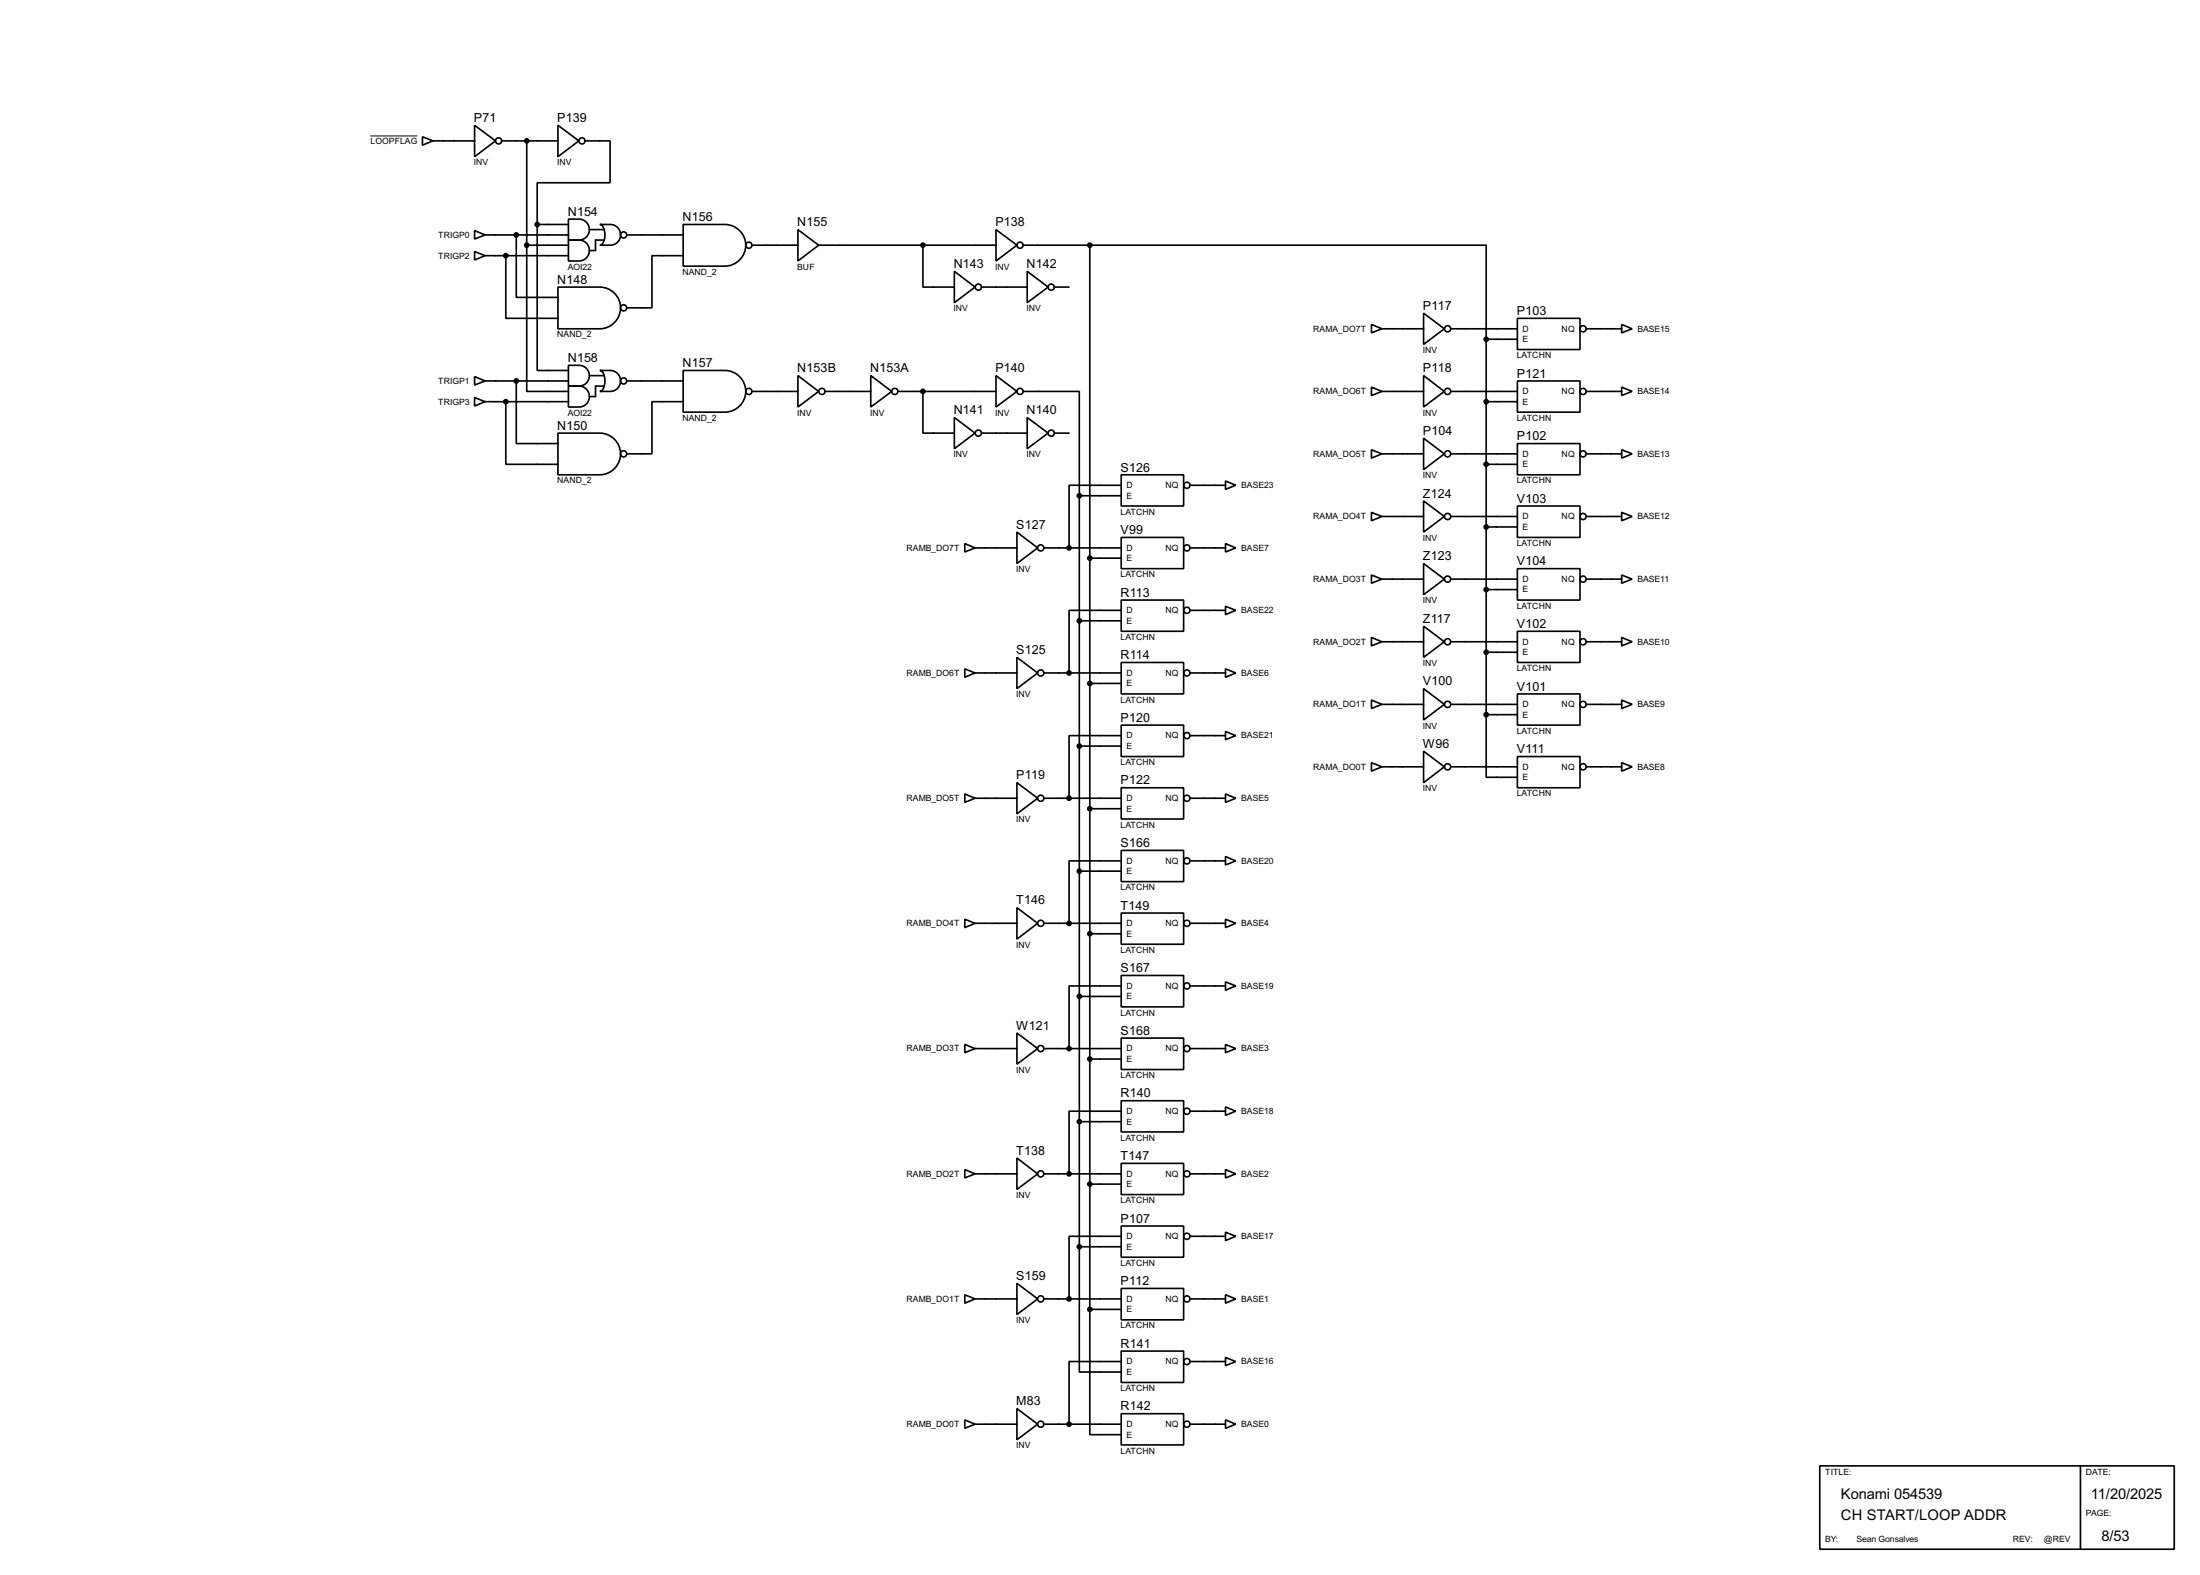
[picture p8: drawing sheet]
<svg xmlns="http://www.w3.org/2000/svg" width="536mm" height="383mm" viewBox="0 0 536 383" stroke-linecap="round" stroke-linejoin="round" font-family="sans-serif">
<g fill="none" stroke="#000" stroke-width=".4">
<path d="M102.9 33.3l2.6 1-2.6 1.1zM105.5 34.3h10.1M115.6 30.5l5.1 3.8-5.1 3.9zM122.2 34.3h13.7M128.3 34.3v25.4M135.9 30.5l5.1 3.8-5.1 3.9zM142.5 34.3h6.1v10.2h-17.7v10.2M115.6 56.2l2.6 1-2.6 1zM118.2 57.2h20.3M125.8 57.2v15.2h10.1M128.3 59.7v35.6h10.2M128.3 59.7h10.2"/>
<path d="M130.9 54.7v35.5h7.6M130.9 54.7h7.6M138.5 53.4a5 5 0 0 1 4.1 .5 2.55 2.55 0 0 1 .8 2.9 2.55 2.55 0 0 1-2.4 1.7h-2.5zM138.5 58.5a5.1 5.1 0 0 1 4.1 .5 2.57 2.57 0 0 1 .8 2.8 2.57 2.57 0 0 1-2.4 1.8h-2.5zM143.6 55.9h3.5M146.1 54.7a5.1 5.1 0 0 1 4.1 .5 2.53 2.53 0 0 1 .8 2.8 2.53 2.53 0 0 1-2.4 1.7h-2.5a2.21 2.21 0 0 0 1.3-2.5 2.24 2.24 0 0 0-1.3-2.5zM147.1 58.5h-2v2.5h-1.5M152.7 57.2h13.7M166.4 54.7h10.2a5.1 5.1 0 0 1 5.1 5 5.1 5.1 0 0 1-5.1 5.1h-10.2zM183.2 59.7h11.2M194.4 55.9l5 3.8-5 3.9zM199.4 59.7h43.2"/>
<path d="M224.8 59.7v10.2h7.7M242.6 55.9l5.1 3.8-5.1 3.9zM249.2 59.7h16.3M265.5 59.7h96.5v22.9M265.5 59.7v259.1M115.6 61.3l2.6 1-2.6 1zM118.2 62.3h20.3M123.2 62.3v15.2h12.7M135.9 69.9h10.2a5.1 5.1 0 0 1 5.1 5.1 5.1 5.1 0 0 1-5.1 5.1h-10.2zM166.4 62.3h-7.6v12.7h-6.1M232.5 66.1l5 3.8-5 3.8zM239.1 69.9h11.1"/>
<path d="M250.2 66.1l5.1 3.8-5.1 3.8zM256.8 69.9h3.6M334.1 79l2.5 1.1-2.5 1zM346.8 76.3l5 3.8-5 3.8zM369.6 77.5h15.3v7.6h-15.3zM395 79l2.6 1.1-2.6 1zM115.6 91.7l2.6 1.1-2.6 1zM115.6 96.8l2.6 1-2.6 1.1zM118.2 97.8h20.3M118.2 92.8h20.3M123.2 97.8v15.3h12.7M125.8 92.8v15.2h10.1"/>
<path d="M138.5 89a5.2 5.2 0 0 1 4.1 .5 2.54 2.54 0 0 1 .8 2.8 2.54 2.54 0 0 1-2.4 1.7h-2.5zM138.5 94a5.1 5.1 0 0 1 4.1 .5 2.56 2.56 0 0 1 .8 2.9 2.56 2.56 0 0 1-2.4 1.7h-2.5zM143.6 91.5h3.5M146.1 90.2a5.1 5.1 0 0 1 4.1 .5 2.57 2.57 0 0 1 .8 2.9 2.57 2.57 0 0 1-2.4 1.7h-2.5a2.29 2.29 0 0 0 1.3-2.5 2.24 2.24 0 0 0-1.3-2.6zM147.1 94h-2v2.6h-1.5M152.7 92.8h13.7M166.4 90.2h10.2a5.1 5.1 0 0 1 5.1 5.1 5.1 5.1 0 0 1-5.1 5.1h-10.2zM166.4 97.8h-7.6v12.7h-6.1M183.2 95.3h11.2M194.4 91.5l5 3.8-5 3.8zM201 95.3h11.1M212.1 91.5l5.1 3.8-5.1 3.8z"/>
<path d="M218.7 95.3h23.9M224.8 95.3v10.2h7.7M242.6 91.5l5.1 3.8-5.1 3.8zM249.2 95.3h13.7v25.4M334.1 94.3l2.5 1-2.5 1zM336.6 80.1h10.2M336.6 95.3h10.2M346.8 91.5l5 3.8-5 3.8zM353.4 80.1h16.2M353.4 95.3h16.2M362 82.6v91.4M362 97.8h7.6"/>
<path d="M362 82.6h7.6M369.6 92.8h15.3v7.6h-15.3zM386.4 80.1h8.6M386.4 95.3h8.6M395 94.3l2.6 1-2.6 1zM135.9 105.5h10.2a5.1 5.1 0 0 1 5.1 5 5.1 5.1 0 0 1-5.1 5.1h-10.2zM232.5 101.7l5 3.8-5 3.8zM239.1 105.5h11.1M250.2 101.7l5.1 3.8-5.1 3.8zM256.8 105.5h3.6M273.1 115.6h15.2v7.6h-15.2zM273.1 118.2h-12.7v15.2"/>
<path d="M289.9 118.2h8.6M298.5 117.1l2.5 1.1-2.5 1zM334.1 109.5l2.5 1-2.5 1.1zM336.6 110.5h10.2M346.8 106.7l5 3.8-5 3.9zM353.4 110.5h16.2M362 113.1h7.6M369.6 108h15.3v7.6h-15.3zM386.4 110.5h8.6M395 109.5l2.6 1-2.6 1.1zM235 132.4l2.5 1-2.5 1zM237.5 133.4h10.2"/>
<path d="M247.7 129.6l5.1 3.8-5.1 3.8zM254.3 133.4h18.8M262.9 120.7v182.9M262.9 120.7h10.2M265.5 135.9h7.6M273.1 130.9h15.2v7.6h-15.2zM289.9 133.4h8.6M298.5 132.4l2.5 1-2.5 1zM334.1 124.8l2.5 1-2.5 1zM336.6 125.8h10.2M346.8 122l5 3.8-5 3.8zM346.8 137.2l5 3.8-5 3.8z"/>
<path d="M353.4 125.8h16.2M362 128.3h7.6M369.6 138.5h15.3v7.6h-15.3zM369.6 123.2h15.3v7.7h-15.3zM386.4 125.8h8.6M395 124.8l2.6 1-2.6 1zM262.9 151.2h10.2M273.1 146.1h15.2v7.6h-15.2zM273.1 148.6h-12.7v15.3M289.9 148.6h8.6M298.5 147.6l2.5 1-2.5 1.1zM334.1 140l2.5 1-2.5 1z"/>
<path d="M334.1 155.2l2.5 1.1-2.5 1zM336.6 141h10.2M336.6 156.3h10.2M346.8 152.5l5 3.8-5 3.8zM353.4 141h16.2M353.4 156.3h16.2M362 158.8h7.6M362 143.6h7.6M369.6 153.7h15.3v7.6h-15.3zM386.4 141h8.6M386.4 156.3h8.6M395 155.2l2.6 1.1-2.6 1z"/>
<path d="M395 140l2.6 1-2.6 1zM235 162.9l2.5 1-2.5 1zM237.5 163.9h10.2M247.7 160.1l5.1 3.8-5.1 3.8zM254.3 163.9h18.8M265.5 166.4h7.6M273.1 161.3h15.2v7.7h-15.2zM273.1 176.6h15.2v7.6h-15.2zM273.1 179.1h-12.7v15.3M289.9 163.9h8.6M289.9 179.1h8.6M298.5 162.9l2.5 1-2.5 1z"/>
<path d="M298.5 178.1l2.5 1-2.5 1zM334.1 170.5l2.5 1-2.5 1zM336.6 171.5h10.2M346.8 167.7l5 3.8-5 3.8zM353.4 171.5h16.2M362 174v15.3h7.6M362 174h7.6M369.6 169h15.3v7.6h-15.3zM386.4 171.5h8.6M395 170.5l2.6 1-2.6 1zM235 193.3l2.5 1.1-2.5 1zM237.5 194.4h10.2"/>
<path d="M247.7 190.6l5.1 3.8-5.1 3.8zM254.3 194.4h18.8M262.9 181.7h10.2M265.5 196.9h7.6M273.1 191.8h15.2v7.6h-15.2zM289.9 194.4h8.6M298.5 193.3l2.5 1.1-2.5 1zM334.1 185.7l2.5 1-2.5 1.1zM336.6 186.7h10.2M346.8 182.9l5 3.8-5 3.9zM353.4 186.7h16.2M369.6 184.2h15.3v7.6h-15.3z"/>
<path d="M386.4 186.7h8.6M395 185.7l2.6 1-2.6 1.1zM262.9 212.1h10.2M273.1 207.1h15.2v7.6h-15.2zM273.1 209.6h-12.7v15.2M289.9 209.6h8.6M298.5 208.6l2.5 1-2.5 1zM235 223.8l2.5 1-2.5 1.1zM237.5 224.8h10.2M247.7 221l5.1 3.8-5.1 3.9zM254.3 224.8h18.8M265.5 227.4h7.6"/>
<path d="M273.1 237.5h15.2v7.7h-15.2zM273.1 222.3h15.2v7.6h-15.2zM289.9 224.8h8.6M298.5 239.1l2.5 1-2.5 1zM298.5 223.8l2.5 1-2.5 1.1zM235 254.3l2.5 1-2.5 1zM237.5 255.3h10.2M247.7 251.5l5.1 3.8-5.1 3.8zM254.3 255.3h18.8M262.9 242.6h10.2M265.5 257.9h7.6M273.1 252.8h15.2v7.6h-15.2z"/>
<path d="M273.1 240.1h-12.7v15.2M289.9 255.3h8.6M289.9 240.1h8.6M298.5 254.3l2.5 1-2.5 1zM262.9 273.1h10.2M273.1 268h15.2v7.6h-15.2zM273.1 270.6h-12.7v15.2M289.9 270.6h8.6M298.5 269.5l2.5 1.1-2.5 1zM235 284.8l2.5 1-2.5 1zM237.5 285.8h10.2M247.7 282l5.1 3.8-5.1 3.8z"/>
<path d="M254.3 285.8h18.8M265.5 288.3h7.6M273.1 298.5h15.2v7.6h-15.2zM273.1 283.3h15.2v7.6h-15.2zM289.9 285.8h8.6M298.5 284.8l2.5 1-2.5 1zM235 315.3l2.5 1-2.5 1zM237.5 316.3h10.2M247.7 312.5l5.1 3.8-5.1 3.8zM254.3 316.3h18.8M262.9 303.6v30.5h10.2M262.9 303.6h10.2"/>
<path d="M265.5 318.8v30.5h7.6M265.5 318.8h7.6M273.1 313.7h15.2v7.7h-15.2zM273.1 301h-12.7v15.3M289.9 316.3h8.6M289.9 301h8.6M298.5 300l2.5 1-2.5 1.1zM298.5 315.3l2.5 1-2.5 1zM273.1 329h15.2v7.6h-15.2zM273.1 331.5h-12.7v15.3M289.9 331.5h8.6M298.5 330.5l2.5 1-2.5 1z"/>
<path d="M235 345.7l2.5 1.1-2.5 1zM237.5 346.8h10.2M247.7 343l5.1 3.8-5.1 3.8zM254.3 346.8h18.8M273.1 344.2h15.2v7.6h-15.2zM289.9 346.8h8.6M298.5 345.7l2.5 1.1-2.5 1zM443.3 356.9h86.3v20.3h-86.3zM506.8 356.9v20.3"/>
<circle cx="121.4" cy="34.3" r=".75"/>
<circle cx="141.7" cy="34.3" r=".75"/>
<circle cx="151.9" cy="57.2" r=".75"/>
<circle cx="182.4" cy="59.7" r=".75"/>
<circle cx="248.4" cy="59.7" r=".75"/>
<circle cx="151.9" cy="75" r=".75"/>
<circle cx="238.3" cy="69.9" r=".75"/>
<circle cx="256" cy="69.9" r=".75"/>
<circle cx="151.9" cy="92.8" r=".75"/>
<circle cx="182.4" cy="95.3" r=".75"/>
<circle cx="200.2" cy="95.3" r=".75"/>
<circle cx="217.9" cy="95.3" r=".75"/>
<circle cx="248.4" cy="95.3" r=".75"/>
<circle cx="352.6" cy="80.1" r=".75"/>
<circle cx="352.6" cy="95.3" r=".75"/>
<circle cx="385.6" cy="95.3" r=".75"/>
<circle cx="385.6" cy="80.1" r=".75"/>
<circle cx="151.9" cy="110.5" r=".75"/>
<circle cx="238.3" cy="105.5" r=".75"/>
<circle cx="256" cy="105.5" r=".75"/>
<circle cx="289.1" cy="118.2" r=".75"/>
<circle cx="352.6" cy="110.5" r=".75"/>
<circle cx="385.6" cy="110.5" r=".75"/>
<circle cx="253.5" cy="133.4" r=".75"/>
<circle cx="289.1" cy="133.4" r=".75"/>
<circle cx="352.6" cy="125.8" r=".75"/>
<circle cx="385.6" cy="125.8" r=".75"/>
<circle cx="289.1" cy="148.6" r=".75"/>
<circle cx="352.6" cy="141" r=".75"/>
<circle cx="352.6" cy="156.3" r=".75"/>
<circle cx="385.6" cy="156.3" r=".75"/>
<circle cx="385.6" cy="141" r=".75"/>
<circle cx="253.5" cy="163.9" r=".75"/>
<circle cx="289.1" cy="163.9" r=".75"/>
<circle cx="289.1" cy="179.1" r=".75"/>
<circle cx="352.6" cy="171.5" r=".75"/>
<circle cx="385.6" cy="171.5" r=".75"/>
<circle cx="253.5" cy="194.4" r=".75"/>
<circle cx="289.1" cy="194.4" r=".75"/>
<circle cx="352.6" cy="186.7" r=".75"/>
<circle cx="385.6" cy="186.7" r=".75"/>
<circle cx="289.1" cy="209.6" r=".75"/>
<circle cx="253.5" cy="224.8" r=".75"/>
<circle cx="289.1" cy="224.8" r=".75"/>
<circle cx="253.5" cy="255.3" r=".75"/>
<circle cx="289.1" cy="240.1" r=".75"/>
<circle cx="289.1" cy="255.3" r=".75"/>
<circle cx="289.1" cy="270.6" r=".75"/>
<circle cx="253.5" cy="285.8" r=".75"/>
<circle cx="289.1" cy="285.8" r=".75"/>
<circle cx="253.5" cy="316.3" r=".75"/>
<circle cx="289.1" cy="316.3" r=".75"/>
<circle cx="289.1" cy="301" r=".75"/>
<circle cx="289.1" cy="331.5" r=".75"/>
<circle cx="253.5" cy="346.8" r=".75"/>
<circle cx="289.1" cy="346.8" r=".75"/>
</g>
<g fill="#000" stroke="#000" stroke-width=".4">
<circle cx="128.3" cy="34.3" r=".5"/>
<circle cx="125.7" cy="57.2" r=".5"/>
<circle cx="128.3" cy="59.7" r=".5"/>
<circle cx="130.8" cy="54.7" r=".5"/>
<circle cx="224.8" cy="59.7" r=".5"/>
<circle cx="265.4" cy="59.7" r=".5"/>
<circle cx="123.2" cy="62.3" r=".5"/>
<circle cx="123.2" cy="97.8" r=".5"/>
<circle cx="125.7" cy="92.8" r=".5"/>
<circle cx="224.8" cy="95.3" r=".5"/>
<circle cx="362" cy="82.6" r=".5"/>
<circle cx="362" cy="97.8" r=".5"/>
<circle cx="362" cy="113.1" r=".5"/>
<circle cx="260.4" cy="133.4" r=".5"/>
<circle cx="262.9" cy="120.7" r=".5"/>
<circle cx="265.4" cy="135.9" r=".5"/>
<circle cx="362" cy="128.3" r=".5"/>
<circle cx="262.9" cy="151.2" r=".5"/>
<circle cx="362" cy="158.8" r=".5"/>
<circle cx="362" cy="143.6" r=".5"/>
<circle cx="260.4" cy="163.9" r=".5"/>
<circle cx="265.4" cy="166.4" r=".5"/>
<circle cx="362" cy="174" r=".5"/>
<circle cx="260.4" cy="194.4" r=".5"/>
<circle cx="262.9" cy="181.7" r=".5"/>
<circle cx="265.4" cy="196.9" r=".5"/>
<circle cx="262.9" cy="212.1" r=".5"/>
<circle cx="260.4" cy="224.8" r=".5"/>
<circle cx="265.4" cy="227.4" r=".5"/>
<circle cx="260.4" cy="255.3" r=".5"/>
<circle cx="262.9" cy="242.6" r=".5"/>
<circle cx="265.4" cy="257.9" r=".5"/>
<circle cx="262.9" cy="273.1" r=".5"/>
<circle cx="260.4" cy="285.8" r=".5"/>
<circle cx="265.4" cy="288.3" r=".5"/>
<circle cx="260.4" cy="316.3" r=".5"/>
<circle cx="262.9" cy="303.6" r=".5"/>
<circle cx="265.4" cy="318.8" r=".5"/>
<circle cx="260.4" cy="346.8" r=".5"/>
</g>
<path d="M90.2 33.1h11.5" fill="none" stroke="#000" stroke-width=".24"/>
<g font-size="4">
<text x="448.4" y="365.1">Konami 054539</text>
<text x="509.3" y="365.1">11/20/2025</text>
<text x="448.4" y="370.1">CH START/LOOP ADDR</text>
<text x="511.9" y="375.2">8/53</text>
</g>
<g font-size="3.4">
<text x="115.5" y="29.7">P71</text>
<text x="135.8" y="29.7">P139</text>
<text x="138.3" y="52.6">N154</text>
<text x="166.3" y="53.9">N156</text>
<text x="194.2" y="55.1">N155</text>
<text x="242.5" y="55.1">P138</text>
<text x="232.3" y="65.3">N143</text>
<text x="250.1" y="65.3">N142</text>
<text x="135.8" y="69.1">N148</text>
<text x="346.6" y="75.5">P117</text>
<text x="369.5" y="76.7">P103</text>
<text x="138.3" y="88.2">N158</text>
<text x="166.3" y="89.4">N157</text>
<text x="194.2" y="90.7">N153B</text>
<text x="212" y="90.7">N153A</text>
<text x="242.5" y="90.7">P140</text>
<text x="346.6" y="90.7">P118</text>
<text x="369.5" y="92">P121</text>
<text x="232.3" y="100.9">N141</text>
<text x="250.1" y="100.9">N140</text>
<text x="135.8" y="104.7">N150</text>
<text x="346.6" y="105.9">P104</text>
<text x="369.5" y="107.2">P102</text>
<text x="273" y="114.8">S126</text>
<text x="346.6" y="121.2">Z124</text>
<text x="369.5" y="122.4">V103</text>
<text x="247.6" y="128.8">S127</text>
<text x="273" y="130.1">V99</text>
<text x="346.6" y="136.4">Z123</text>
<text x="369.5" y="137.6">V104</text>
<text x="273" y="145.3">R113</text>
<text x="346.6" y="151.7">Z117</text>
<text x="369.5" y="152.9">V102</text>
<text x="247.6" y="159.3">S125</text>
<text x="273" y="160.5">R114</text>
<text x="346.6" y="166.9">V100</text>
<text x="369.5" y="168.2">V101</text>
<text x="273" y="175.7">P120</text>
<text x="346.6" y="182.1">W96</text>
<text x="369.5" y="183.4">V111</text>
<text x="247.6" y="189.8">P119</text>
<text x="273" y="191">P122</text>
<text x="273" y="206.3">S166</text>
<text x="247.6" y="220.2">T146</text>
<text x="273" y="221.5">T149</text>
<text x="273" y="236.7">S167</text>
<text x="247.6" y="250.7">W121</text>
<text x="273" y="252">S168</text>
<text x="273" y="267.2">R140</text>
<text x="247.6" y="281.2">T138</text>
<text x="273" y="282.5">T147</text>
<text x="273" y="297.7">P107</text>
<text x="247.6" y="311.7">S159</text>
<text x="273" y="312.9">P112</text>
<text x="273" y="328.2">R141</text>
<text x="247.6" y="342.2">M83</text>
<text x="273" y="343.4">R142</text>
</g>
<g font-size="2.4">
<text x="90.2" y="35">LOOPFLAG</text>
<text x="115.4" y="40.2">INV</text>
<text x="135.7" y="40.2">INV</text>
<text x="106.7" y="57.9">TRIGP0</text>
<text x="106.7" y="62.9">TRIGP2</text>
<text x="138.3" y="65.6">AOI22</text>
<text x="194.2" y="65.6">BUF</text>
<text x="242.4" y="65.6">INV</text>
<text x="166.2" y="66.9">NAND_2</text>
<text x="232.3" y="75.8">INV</text>
<text x="250" y="75.8">INV</text>
<text x="135.7" y="82.2">NAND_2</text>
<text x="319.9" y="80.8">RAMA_DO7T</text>
<text x="370.9" y="80.8">D</text>
<text x="370.9" y="83.3">E</text>
<text x="380.4" y="80.8">NQ</text>
<text x="398.8" y="80.8">BASE15</text>
<text x="346.6" y="86">INV</text>
<text x="369.4" y="87.2">LATCHN</text>
<text x="106.7" y="93.5">TRIGP1</text>
<text x="319.9" y="96">RAMA_DO6T</text>
<text x="370.9" y="96">D</text>
<text x="380.4" y="96">NQ</text>
<text x="398.8" y="96">BASE14</text>
<text x="106.7" y="98.5">TRIGP3</text>
<text x="138.3" y="101.2">AOI22</text>
<text x="194.2" y="101.2">INV</text>
<text x="211.9" y="101.2">INV</text>
<text x="242.4" y="101.2">INV</text>
<text x="346.6" y="101.2">INV</text>
<text x="370.9" y="98.5">E</text>
<text x="166.2" y="102.4">NAND_2</text>
<text x="369.4" y="102.4">LATCHN</text>
<text x="232.3" y="111.4">INV</text>
<text x="250" y="111.4">INV</text>
<text x="319.9" y="111.2">RAMA_DO5T</text>
<text x="370.9" y="111.2">D</text>
<text x="370.9" y="113.7">E</text>
<text x="380.4" y="111.2">NQ</text>
<text x="398.8" y="111.2">BASE13</text>
<text x="135.7" y="117.7">NAND_2</text>
<text x="274.4" y="118.9">D</text>
<text x="283.9" y="118.9">NQ</text>
<text x="302.3" y="118.9">BASE23</text>
<text x="346.6" y="116.4">INV</text>
<text x="369.4" y="117.7">LATCHN</text>
<text x="272.9" y="125.3">LATCHN</text>
<text x="274.4" y="121.4">E</text>
<text x="319.9" y="126.4">RAMA_DO4T</text>
<text x="346.6" y="131.7">INV</text>
<text x="370.9" y="126.4">D</text>
<text x="370.9" y="129">E</text>
<text x="380.4" y="126.4">NQ</text>
<text x="398.8" y="126.4">BASE12</text>
<text x="220.8" y="134.1">RAMB_DO7T</text>
<text x="274.4" y="134.1">D</text>
<text x="274.4" y="136.6">E</text>
<text x="283.9" y="134.1">NQ</text>
<text x="302.3" y="134.1">BASE7</text>
<text x="369.4" y="133">LATCHN</text>
<text x="247.5" y="139.3">INV</text>
<text x="272.9" y="140.5">LATCHN</text>
<text x="319.9" y="141.7">RAMA_DO3T</text>
<text x="370.9" y="141.7">D</text>
<text x="380.4" y="141.7">NQ</text>
<text x="398.8" y="141.7">BASE11</text>
<text x="274.4" y="149.3">D</text>
<text x="283.9" y="149.3">NQ</text>
<text x="302.3" y="149.3">BASE22</text>
<text x="346.6" y="146.9">INV</text>
<text x="369.4" y="148.2">LATCHN</text>
<text x="370.9" y="144.3">E</text>
<text x="272.9" y="155.8">LATCHN</text>
<text x="274.4" y="151.9">E</text>
<text x="319.9" y="157">RAMA_DO2T</text>
<text x="370.9" y="157">D</text>
<text x="370.9" y="159.5">E</text>
<text x="380.4" y="157">NQ</text>
<text x="398.8" y="157">BASE10</text>
<text x="220.8" y="164.6">RAMB_DO6T</text>
<text x="274.4" y="164.6">D</text>
<text x="274.4" y="167.1">E</text>
<text x="283.9" y="164.6">NQ</text>
<text x="302.3" y="164.6">BASE6</text>
<text x="346.6" y="162.2">INV</text>
<text x="369.4" y="163.4">LATCHN</text>
<text x="247.5" y="169.8">INV</text>
<text x="272.9" y="171.1">LATCHN</text>
<text x="319.9" y="172.2">RAMA_DO1T</text>
<text x="370.9" y="172.2">D</text>
<text x="380.4" y="172.2">NQ</text>
<text x="398.8" y="172.2">BASE9</text>
<text x="274.4" y="179.8">D</text>
<text x="283.9" y="179.8">NQ</text>
<text x="302.3" y="179.8">BASE21</text>
<text x="346.6" y="177.4">INV</text>
<text x="369.4" y="178.7">LATCHN</text>
<text x="370.9" y="174.7">E</text>
<text x="274.4" y="182.4">E</text>
<text x="272.9" y="186.3">LATCHN</text>
<text x="319.9" y="187.4">RAMA_DO0T</text>
<text x="370.9" y="187.4">D</text>
<text x="370.9" y="190">E</text>
<text x="380.4" y="187.4">NQ</text>
<text x="398.8" y="187.4">BASE8</text>
<text x="220.8" y="195.1">RAMB_DO5T</text>
<text x="274.4" y="195.1">D</text>
<text x="274.4" y="197.6">E</text>
<text x="283.9" y="195.1">NQ</text>
<text x="302.3" y="195.1">BASE5</text>
<text x="346.6" y="192.7">INV</text>
<text x="369.4" y="193.9">LATCHN</text>
<text x="247.5" y="200.3">INV</text>
<text x="272.9" y="201.5">LATCHN</text>
<text x="274.4" y="210.3">D</text>
<text x="274.4" y="212.8">E</text>
<text x="283.9" y="210.3">NQ</text>
<text x="302.3" y="210.3">BASE20</text>
<text x="272.9" y="216.8">LATCHN</text>
<text x="220.8" y="225.5">RAMB_DO4T</text>
<text x="274.4" y="225.5">D</text>
<text x="283.9" y="225.5">NQ</text>
<text x="302.3" y="225.5">BASE4</text>
<text x="247.5" y="230.8">INV</text>
<text x="272.9" y="232">LATCHN</text>
<text x="274.4" y="228.1">E</text>
<text x="274.4" y="240.8">D</text>
<text x="274.4" y="243.3">E</text>
<text x="283.9" y="240.8">NQ</text>
<text x="302.3" y="240.8">BASE19</text>
<text x="272.9" y="247.3">LATCHN</text>
<text x="220.8" y="256">RAMB_DO3T</text>
<text x="274.4" y="256">D</text>
<text x="283.9" y="256">NQ</text>
<text x="302.3" y="256">BASE3</text>
<text x="247.5" y="261.2">INV</text>
<text x="272.9" y="262.5">LATCHN</text>
<text x="274.4" y="258.6">E</text>
<text x="274.4" y="271.3">D</text>
<text x="274.4" y="273.8">E</text>
<text x="283.9" y="271.3">NQ</text>
<text x="302.3" y="271.3">BASE18</text>
<text x="272.9" y="277.7">LATCHN</text>
<text x="220.8" y="286.5">RAMB_DO2T</text>
<text x="274.4" y="286.5">D</text>
<text x="283.9" y="286.5">NQ</text>
<text x="302.3" y="286.5">BASE2</text>
<text x="247.5" y="291.7">INV</text>
<text x="272.9" y="293">LATCHN</text>
<text x="274.4" y="289">E</text>
<text x="274.4" y="301.7">D</text>
<text x="274.4" y="304.3">E</text>
<text x="283.9" y="301.7">NQ</text>
<text x="302.3" y="301.7">BASE17</text>
<text x="272.9" y="308.2">LATCHN</text>
<text x="220.8" y="317">RAMB_DO1T</text>
<text x="274.4" y="317">D</text>
<text x="283.9" y="317">NQ</text>
<text x="302.3" y="317">BASE1</text>
<text x="247.5" y="322.2">INV</text>
<text x="272.9" y="323.5">LATCHN</text>
<text x="274.4" y="319.5">E</text>
<text x="274.4" y="332.2">D</text>
<text x="274.4" y="334.8">E</text>
<text x="283.9" y="332.2">NQ</text>
<text x="302.3" y="332.2">BASE16</text>
<text x="272.9" y="338.7">LATCHN</text>
<text x="220.8" y="347.5">RAMB_DO0T</text>
<text x="274.4" y="347.5">D</text>
<text x="283.9" y="347.5">NQ</text>
<text x="302.3" y="347.5">BASE0</text>
<text x="247.5" y="352.7">INV</text>
<text x="272.9" y="353.9">LATCHN</text>
<text x="274.4" y="350">E</text>
<text x="444.6" y="359.1">TITLE:</text>
<text x="508.1" y="359.1">DATE:</text>
<text x="508.1" y="369.2">PAGE:</text>
<text x="444.6" y="375.6">BY:</text>
<text x="452.2" y="375.6">Sean Gonsalves</text>
<text x="490.3" y="375.6">REV:</text>
<text x="497.9" y="375.6">@REV</text>
</g>
</svg>
